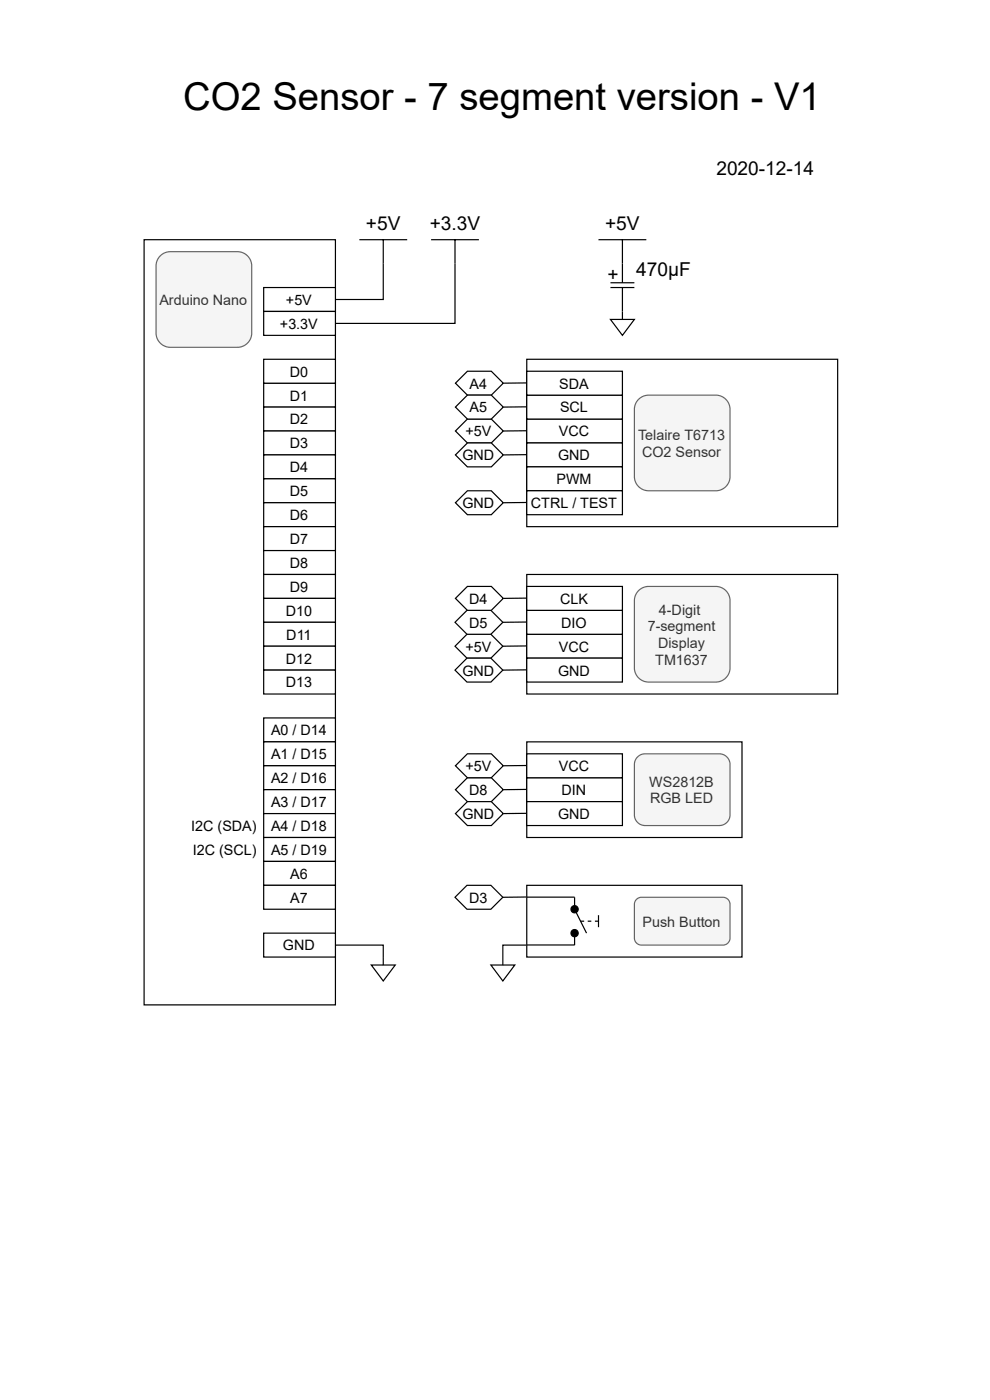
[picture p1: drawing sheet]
<svg xmlns="http://www.w3.org/2000/svg" width="210mm" height="297mm" viewBox="0 0 210 297" stroke-linecap="round" stroke-linejoin="round" font-family="sans-serif">
<path d="M76.3 50.9h10.2M81.4 50.9v5.1" fill="none" stroke="#000" stroke-width=".25"/>
<path d="M78.8 205h5.1l-2.5 3.4z" fill="#fff"/>
<path d="M81.4 56v7.6h-10.2M91.5 50.9h10.2M96.6 50.9v17.8h-25.4M71.2 200.7h10.2v4.3M78.8 205h5.1l-2.5 3.4z" fill="none" stroke="#000" stroke-width=".25"/>
<path d="M104.2 205h5.1l-2.5 3.4z" fill="#fff"/>
<path d="M104.2 205h5.1l-2.5 3.4zM111.9 200.7h-5.1v4.3" fill="none" stroke="#000" stroke-width=".25"/>
<path d="M99.2 188h5l2.6 2.6-2.6 2.5h-5l-2.6-2.5z" fill="#fff"/>
<path d="M99.2 188h5l2.6 2.6-2.6 2.5h-5l-2.6-2.5zM111.8 190.5l-5 .1" fill="none" stroke="#000" stroke-width=".25"/>
<path d="M99.3 165.2h5l2.6 2.5-2.6 2.6h-5l-2.6-2.6z" fill="#fff"/>
<path d="M99.3 165.2h5l2.6 2.5-2.6 2.6h-5l-2.6-2.6zM111.9 167.7h-5" fill="none" stroke="#000" stroke-width=".25"/>
<path d="M99.3 170.3h5l2.6 2.5-2.6 2.5h-5l-2.6-2.5z" fill="#fff"/>
<path d="M99.3 170.3h5l2.6 2.5-2.6 2.5h-5l-2.6-2.5zM111.9 172.7l-5 .1" fill="none" stroke="#000" stroke-width=".25"/>
<path d="M99.3 160.1h5l2.6 2.5-2.6 2.6h-5l-2.6-2.6z" fill="#fff"/>
<path d="M99.3 160.1h5l2.6 2.5-2.6 2.6h-5l-2.6-2.6zM111.9 162.6h-5" fill="none" stroke="#000" stroke-width=".25"/>
<path d="M99.2 134.7h5l2.6 2.6-2.6 2.5h-5l-2.6-2.5z" fill="#fff"/>
<path d="M99.2 134.7h5l2.6 2.6-2.6 2.5h-5l-2.6-2.5zM111.8 137.2l-5 .1" fill="none" stroke="#000" stroke-width=".25"/>
<path d="M99.2 139.8h5l2.6 2.5-2.6 2.6h-5l-2.6-2.6z" fill="#fff"/>
<path d="M99.2 139.8h5l2.6 2.5-2.6 2.6h-5l-2.6-2.6zM111.8 142.3h-5" fill="none" stroke="#000" stroke-width=".25"/>
<path d="M99.2 129.6h5l2.6 2.6-2.6 2.5h-5l-2.6-2.5z" fill="#fff"/>
<path d="M99.2 129.6h5l2.6 2.6-2.6 2.5h-5l-2.6-2.5zM111.8 132.1l-5 .1" fill="none" stroke="#000" stroke-width=".25"/>
<path d="M99.3 124.6h5l2.6 2.5-2.6 2.5h-5l-2.6-2.5z" fill="#fff"/>
<path d="M99.3 124.6h5l2.6 2.5-2.6 2.5h-5l-2.6-2.5zM111.9 127l-5 .1" fill="none" stroke="#000" stroke-width=".25"/>
<path d="M99.3 89h5l2.6 2.5-2.6 2.6h-5l-2.6-2.6z" fill="#fff"/>
<path d="M99.3 89h5l2.6 2.5-2.6 2.6h-5l-2.6-2.6zM111.9 91.5h-5" fill="none" stroke="#000" stroke-width=".25"/>
<path d="M99.3 94.1h5l2.6 2.5-2.6 2.6h-5l-2.6-2.6z" fill="#fff"/>
<path d="M99.3 94.1h5l2.6 2.5-2.6 2.6h-5l-2.6-2.6zM111.9 96.6h-5" fill="none" stroke="#000" stroke-width=".25"/>
<path d="M99.3 104.2h5l2.6 2.6-2.6 2.5h-5l-2.6-2.5z" fill="#fff"/>
<path d="M99.3 104.2h5l2.6 2.6-2.6 2.5h-5l-2.6-2.5zM111.9 106.7l-5 .1" fill="none" stroke="#000" stroke-width=".25"/>
<path d="M99.3 78.8h5l2.6 2.6-2.6 2.5h-5l-2.6-2.5z" fill="#fff"/>
<path d="M99.3 78.8h5l2.6 2.6-2.6 2.5h-5l-2.6-2.5zM111.9 81.3l-5 .1" fill="none" stroke="#000" stroke-width=".25"/>
<path d="M99.3 83.9h5l2.6 2.6-2.6 2.5h-5l-2.6-2.5z" fill="#fff"/>
<path d="M99.3 83.9h5l2.6 2.6-2.6 2.5h-5l-2.6-2.5zM111.9 86.4l-5 .1" fill="none" stroke="#000" stroke-width=".25"/>
<path d="M111.9 157.6h45.7v20.3h-45.7z" fill="#fff"/>
<path d="M111.9 157.6h45.7v20.3h-45.7z" fill="none" stroke="#000" stroke-width=".25"/>
<path d="M111.9 165.2h20.3v5.1h-20.3z" fill="#fff"/>
<path d="M111.9 165.2h20.3v5.1h-20.3z" fill="none" stroke="#000" stroke-width=".25"/>
<path d="M135.4 160.8l.6-.5 .8-.2h15.9a2.29 2.29 0 0 1 2.3 2.3v10.7a2.29 2.29 0 0 1-2.3 2.2h-15.7a2.29 2.29 0 0 1-2.3-2.2v-10.9l.2-.8z" fill="#f5f5f5"/>
<path d="M135.4 160.8l.6-.5 .8-.2h15.9a2.29 2.29 0 0 1 2.3 2.3v10.7a2.29 2.29 0 0 1-2.3 2.2h-15.7a2.29 2.29 0 0 1-2.3-2.2v-10.9l.2-.8z" fill="none" stroke="#666" stroke-width=".25"/>
<path d="M111.9 160.1h20.3v5.1h-20.3z" fill="#fff"/>
<path d="M111.9 160.1h20.3v5.1h-20.3z" fill="none" stroke="#000" stroke-width=".25"/>
<path d="M111.9 170.3h20.3v5h-20.3z" fill="#fff"/>
<path d="M111.9 170.3h20.3v5h-20.3z" fill="none" stroke="#000" stroke-width=".25"/>
<path d="M111.9 188h45.7v15.3h-45.7z" fill="#fff"/>
<g fill="none" stroke="#000" stroke-width=".25">
<path d="M111.9 188h45.7v15.3h-45.7zM111.9 190.5h10.1M122 190.6v1.8M122 199v1.7h-10.1M122 193.1l2.6 5.1M127.1 194.4v2.5"/>
<circle cx="122" cy="198.2" r=".76"/>
<circle cx="122" cy="193.1" r=".76"/>
</g>
<g fill="#000">
<path d="M123.3 195.5h.7v.3h-.7zM124.8 195.5h.8v.3h-.8zM126.3 195.5h.8v.3h-.8z"/>
<circle cx="122" cy="198.2" r=".76"/>
<circle cx="122" cy="193.1" r=".76"/>
</g>
<path d="M135.2 191l.5-.3 .5-.1h17.3a1.52 1.52 0 0 1 1.5 1.5v7.1a1.52 1.52 0 0 1-1.5 1.5h-17.3a1.52 1.52 0 0 1-1.5-1.5v-7.2z" fill="#f5f5f5"/>
<path d="M135.2 191l.5-.3 .5-.1h17.3a1.52 1.52 0 0 1 1.5 1.5v7.1a1.52 1.52 0 0 1-1.5 1.5h-17.3a1.52 1.52 0 0 1-1.5-1.5v-7.2z" fill="none" stroke="#666" stroke-width=".25"/>
<path d="M111.9 122h66v25.4h-66z" fill="#fff"/>
<path d="M111.9 122h66v25.4h-66z" fill="none" stroke="#000" stroke-width=".25"/>
<path d="M135.6 125.4l.8-.5 1.2-.3h14.4a3 3 0 0 1 3 3v14.2a3 3 0 0 1-3 3.1h-14.2a3 3 0 0 1-3.1-3.1v-14.4l.3-1.1z" fill="#f5f5f5"/>
<path d="M135.6 125.4l.8-.5 1.2-.3h14.4a3 3 0 0 1 3 3v14.2a3 3 0 0 1-3 3.1h-14.2a3 3 0 0 1-3.1-3.1v-14.4l.3-1.1z" fill="none" stroke="#666" stroke-width=".25"/>
<path d="M111.9 134.7h20.3v5.1h-20.3z" fill="#fff"/>
<path d="M111.9 134.7h20.3v5.1h-20.3z" fill="none" stroke="#000" stroke-width=".25"/>
<path d="M111.9 139.8h20.3v5.1h-20.3z" fill="#fff"/>
<path d="M111.9 139.8h20.3v5.1h-20.3z" fill="none" stroke="#000" stroke-width=".25"/>
<path d="M111.9 129.6h20.3v5.1h-20.3z" fill="#fff"/>
<path d="M111.9 129.6h20.3v5.1h-20.3z" fill="none" stroke="#000" stroke-width=".25"/>
<path d="M111.9 124.6h20.3v5h-20.3z" fill="#fff"/>
<path d="M111.9 124.6h20.3v5h-20.3z" fill="none" stroke="#000" stroke-width=".25"/>
<path d="M111.9 76.3h66v35.6h-66z" fill="#fff"/>
<path d="M111.9 76.3h66v35.6h-66z" fill="none" stroke="#000" stroke-width=".25"/>
<path d="M135.6 84.8l.8-.6 1.2-.3h14.4a3 3 0 0 1 3 3.1v14.2a3 3 0 0 1-3 3h-14.2a3 3 0 0 1-3.1-3v-14.4l.3-1.2z" fill="#f5f5f5"/>
<path d="M135.6 84.8l.8-.6 1.2-.3h14.4a3 3 0 0 1 3 3.1v14.2a3 3 0 0 1-3 3h-14.2a3 3 0 0 1-3.1-3v-14.4l.3-1.2z" fill="none" stroke="#666" stroke-width=".25"/>
<path d="M111.9 89h20.3v5.1h-20.3z" fill="#fff"/>
<path d="M111.9 89h20.3v5.1h-20.3z" fill="none" stroke="#000" stroke-width=".25"/>
<path d="M111.9 94.1h20.3v5.1h-20.3z" fill="#fff"/>
<path d="M111.9 94.1h20.3v5.1h-20.3z" fill="none" stroke="#000" stroke-width=".25"/>
<path d="M111.9 83.9h20.3v5.1h-20.3z" fill="#fff"/>
<path d="M111.9 83.9h20.3v5.1h-20.3z" fill="none" stroke="#000" stroke-width=".25"/>
<path d="M111.9 78.8h20.3v5.1h-20.3z" fill="#fff"/>
<path d="M111.9 78.8h20.3v5.1h-20.3z" fill="none" stroke="#000" stroke-width=".25"/>
<path d="M111.9 99.2h20.3v5h-20.3z" fill="#fff"/>
<path d="M111.9 99.2h20.3v5h-20.3z" fill="none" stroke="#000" stroke-width=".25"/>
<path d="M111.9 104.2h20.3v5.1h-20.3z" fill="#fff"/>
<path d="M111.9 104.2h20.3v5.1h-20.3z" fill="none" stroke="#000" stroke-width=".25"/>
<path d="M30.6 50.9h40.6v162.5h-40.6z" fill="#fff"/>
<path d="M30.6 50.9h40.6v162.5h-40.6z" fill="none" stroke="#000" stroke-width=".25"/>
<path d="M56 152.5h15.2v5.1h-15.2z" fill="#fff"/>
<path d="M56 152.5h15.2v5.1h-15.2z" fill="none" stroke="#000" stroke-width=".25"/>
<path d="M56 157.6h15.2v5h-15.2z" fill="#fff"/>
<path d="M56 157.6h15.2v5h-15.2z" fill="none" stroke="#000" stroke-width=".25"/>
<path d="M56 162.6h15.2v5.1h-15.2z" fill="#fff"/>
<path d="M56 162.6h15.2v5.1h-15.2z" fill="none" stroke="#000" stroke-width=".25"/>
<path d="M56 167.7h15.2v5.1h-15.2z" fill="#fff"/>
<path d="M56 167.7h15.2v5.1h-15.2z" fill="none" stroke="#000" stroke-width=".25"/>
<path d="M56 172.8h15.2v5.1h-15.2z" fill="#fff"/>
<path d="M56 172.8h15.2v5.1h-15.2z" fill="none" stroke="#000" stroke-width=".25"/>
<path d="M56 177.9h15.2v5.1h-15.2z" fill="#fff"/>
<path d="M56 177.9h15.2v5.1h-15.2z" fill="none" stroke="#000" stroke-width=".25"/>
<path d="M56 183h15.2v5h-15.2z" fill="#fff"/>
<path d="M56 183h15.2v5h-15.2z" fill="none" stroke="#000" stroke-width=".25"/>
<path d="M56 188h15.2v5.1h-15.2z" fill="#fff"/>
<path d="M56 188h15.2v5.1h-15.2z" fill="none" stroke="#000" stroke-width=".25"/>
<path d="M56 61.1h15.2v5h-15.2z" fill="#fff"/>
<path d="M56 61.1h15.2v5h-15.2z" fill="none" stroke="#000" stroke-width=".25"/>
<path d="M56 66.1h15.2v5.1h-15.2z" fill="#fff"/>
<path d="M56 66.1h15.2v5.1h-15.2z" fill="none" stroke="#000" stroke-width=".25"/>
<path d="M56 198.2h15.2v5.1h-15.2z" fill="#fff"/>
<path d="M56 198.2h15.2v5.1h-15.2z" fill="none" stroke="#000" stroke-width=".25"/>
<path d="M56 81.4h15.2v5.1h-15.2z" fill="#fff"/>
<path d="M56 81.4h15.2v5.1h-15.2z" fill="none" stroke="#000" stroke-width=".25"/>
<path d="M56 86.5h15.2v5h-15.2z" fill="#fff"/>
<path d="M56 86.5h15.2v5h-15.2z" fill="none" stroke="#000" stroke-width=".25"/>
<path d="M56 91.5h15.2v5.1h-15.2z" fill="#fff"/>
<path d="M56 91.5h15.2v5.1h-15.2z" fill="none" stroke="#000" stroke-width=".25"/>
<path d="M56 96.6h15.2v5.1h-15.2z" fill="#fff"/>
<path d="M56 96.6h15.2v5.1h-15.2z" fill="none" stroke="#000" stroke-width=".25"/>
<path d="M56 101.7h15.2v5.1h-15.2z" fill="#fff"/>
<path d="M56 101.7h15.2v5.1h-15.2z" fill="none" stroke="#000" stroke-width=".25"/>
<path d="M56 106.8h15.2v5.1h-15.2z" fill="#fff"/>
<path d="M56 106.8h15.2v5.1h-15.2z" fill="none" stroke="#000" stroke-width=".25"/>
<path d="M56 111.9h15.2v5h-15.2z" fill="#fff"/>
<path d="M56 111.9h15.2v5h-15.2z" fill="none" stroke="#000" stroke-width=".25"/>
<path d="M56 116.9h15.2v5.1h-15.2z" fill="#fff"/>
<path d="M56 116.9h15.2v5.1h-15.2z" fill="none" stroke="#000" stroke-width=".25"/>
<path d="M56 122h15.2v5.1h-15.2z" fill="#fff"/>
<path d="M56 122h15.2v5.1h-15.2z" fill="none" stroke="#000" stroke-width=".25"/>
<path d="M56 127.1h15.2v5.1h-15.2z" fill="#fff"/>
<path d="M56 127.1h15.2v5.1h-15.2z" fill="none" stroke="#000" stroke-width=".25"/>
<path d="M56 132.2h15.2v5.1h-15.2z" fill="#fff"/>
<path d="M56 132.2h15.2v5.1h-15.2z" fill="none" stroke="#000" stroke-width=".25"/>
<path d="M56 137.3h15.2v5h-15.2z" fill="#fff"/>
<path d="M56 137.3h15.2v5h-15.2z" fill="none" stroke="#000" stroke-width=".25"/>
<path d="M56 142.3h15.2v5.1h-15.2z" fill="#fff"/>
<path d="M56 142.3h15.2v5.1h-15.2z" fill="none" stroke="#000" stroke-width=".25"/>
<path d="M56 76.3h15.2v5.1h-15.2z" fill="#fff"/>
<path d="M56 76.3h15.2v5.1h-15.2z" fill="none" stroke="#000" stroke-width=".25"/>
<path d="M34 54.3l.8-.5 1.2-.3h14.4a3 3 0 0 1 3.1 3v14.2a3 3 0 0 1-3.1 3.1h-14.2a3 3 0 0 1-3.1-3.1v-14.4l.4-1.1z" fill="#f5f5f5"/>
<path d="M34 54.3l.8-.5 1.2-.3h14.4a3 3 0 0 1 3.1 3v14.2a3 3 0 0 1-3.1 3.1h-14.2a3 3 0 0 1-3.1-3.1v-14.4l.4-1.1z" fill="none" stroke="#666" stroke-width=".25"/>
<path d="M127.1 50.9h10.2M132.2 50.9v5.1" fill="none" stroke="#000" stroke-width=".25"/>
<path d="M129.6 67.8h5.1l-2.5 3.4z" fill="#fff"/>
<path d="M132.2 56v4.1M129.6 67.8h5.1l-2.5 3.4zM129.6 61.1h5.1M129.6 60.1h5.1M132.2 61.1v6.7" fill="none" stroke="#000" stroke-width=".25"/>
<text font-size="8.1" x="38.9" y="23.4">CO2 Sensor - 7 segment version - V1</text>
<g font-size="4.1">
<text x="152.1" y="37.1">2020-12-14</text>
<text x="77.7" y="48.8">+5V</text>
<text x="91.3" y="48.8">+3.3V</text>
<text x="128.5" y="48.8">+5V</text>
<text x="129" y="59.7">+</text>
<text x="135.1" y="58.7">470µF</text>
</g>
<g font-size="3" fill="#333">
<text x="33.8" y="64.8">Arduino Nano</text>
<text x="135.5" y="93.4">Telaire T6713</text>
<text x="136.4" y="97">CO2 Sensor</text>
<text x="139.9" y="130.5">4-Digit</text>
<text x="137.5" y="134.1">7-segment</text>
<text x="139.7" y="137.6">Display</text>
<text x="139.2" y="141.2">TM1637</text>
<text x="137.9" y="167.1">WS2812B</text>
<text x="138.1" y="170.6">RGB LED</text>
<text x="136.4" y="196.8">Push Button</text>
</g>
<g font-size="3">
<text x="60.7" y="64.8">+5V</text>
<text x="59.5" y="69.8">+3.3V</text>
<text x="61.5" y="80">D0</text>
<text x="99.7" y="82.5">A4</text>
<text x="118.8" y="82.5">SDA</text>
<text x="61.5" y="85.1">D1</text>
<text x="99.7" y="87.6">A5</text>
<text x="118.9" y="87.6">SCL</text>
<text x="61.5" y="90.1">D2</text>
<text x="61.5" y="95.2">D3</text>
<text x="98.8" y="92.7">+5V</text>
<text x="118.7" y="92.7">VCC</text>
<text x="61.5" y="100.3">D4</text>
<text x="98.2" y="97.8">GND</text>
<text x="118.5" y="97.8">GND</text>
<text x="61.5" y="105.4">D5</text>
<text x="98.2" y="107.9">GND</text>
<text x="112.7" y="107.9">CTRL / TEST</text>
<text x="118.2" y="102.8">PWM</text>
<text x="61.5" y="110.5">D6</text>
<text x="61.5" y="115.5">D7</text>
<text x="61.5" y="120.6">D8</text>
<text x="61.5" y="125.7">D9</text>
<text x="60.7" y="130.8">D10</text>
<text x="99.6" y="128.2">D4</text>
<text x="118.9" y="128.2">CLK</text>
<text x="60.8" y="135.9">D11</text>
<text x="99.6" y="133.3">D5</text>
<text x="119.2" y="133.3">DIO</text>
<text x="60.7" y="140.9">D12</text>
<text x="98.2" y="143.5">GND</text>
<text x="98.8" y="138.4">+5V</text>
<text x="118.5" y="143.5">GND</text>
<text x="118.7" y="138.4">VCC</text>
<text x="60.7" y="146">D13</text>
<text x="57.6" y="156.2">A0 / D14</text>
<text x="57.6" y="161.2">A1 / D15</text>
<text x="57.6" y="166.3">A2 / D16</text>
<text x="98.8" y="163.8">+5V</text>
<text x="118.7" y="163.8">VCC</text>
<text x="57.6" y="171.4">A3 / D17</text>
<text x="98.2" y="173.9">GND</text>
<text x="99.6" y="168.9">D8</text>
<text x="118.5" y="173.9">GND</text>
<text x="119.3" y="168.9">DIN</text>
<text x="40.6" y="176.5">I2C (SDA)</text>
<text x="57.6" y="176.5">A4 / D18</text>
<text x="41" y="181.6">I2C (SCL)</text>
<text x="57.6" y="181.6">A5 / D19</text>
<text x="61.6" y="186.6">A6</text>
<text x="61.6" y="191.7">A7</text>
<text x="99.6" y="191.7">D3</text>
<text x="60.1" y="201.9">GND</text>
</g>
</svg>
